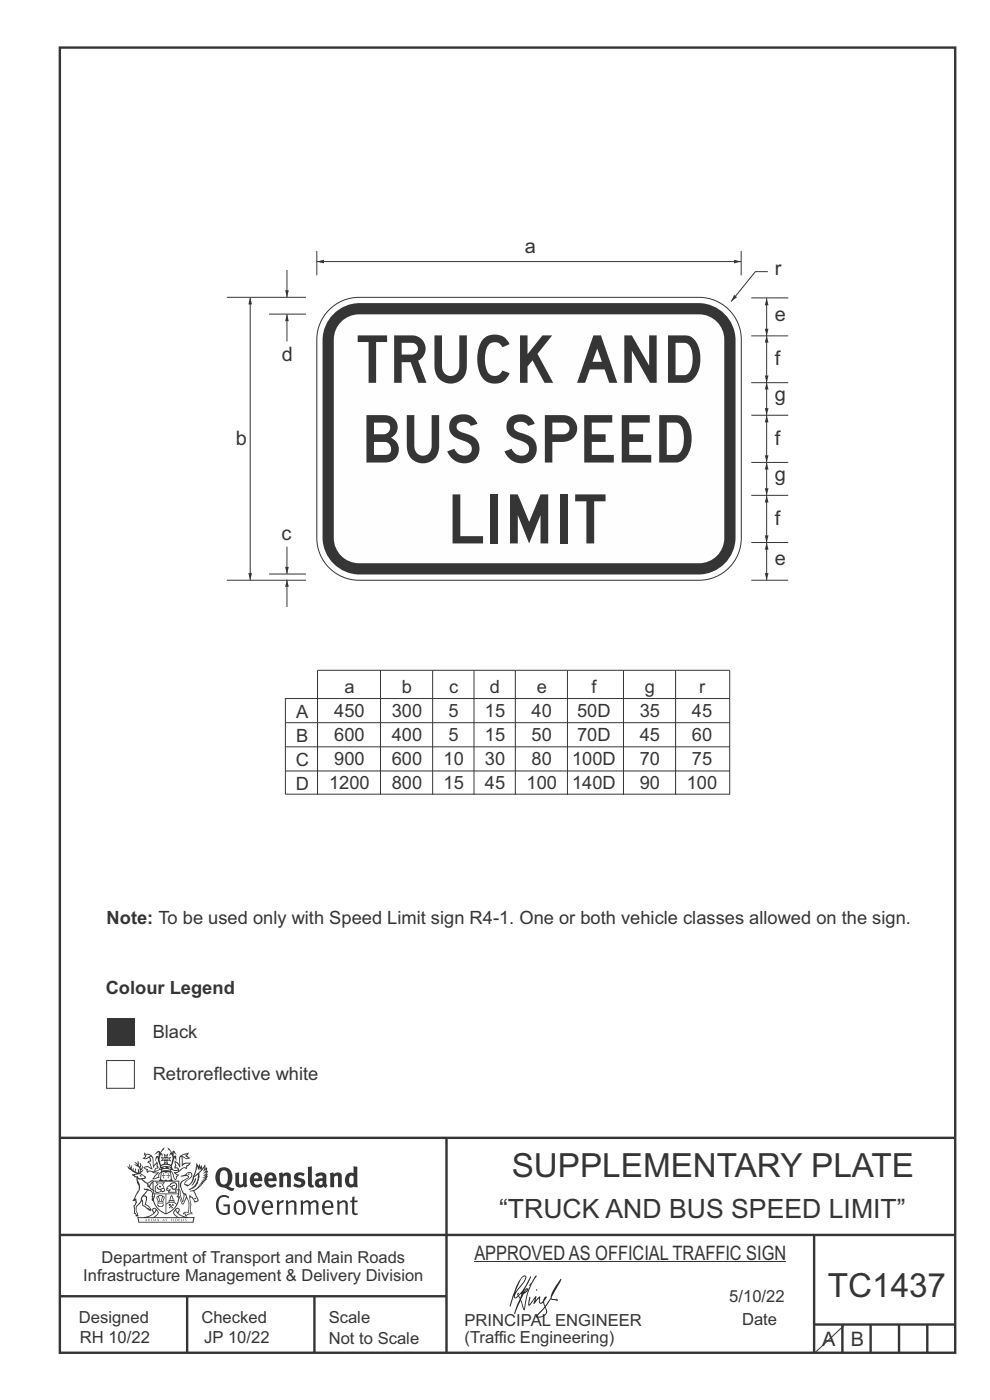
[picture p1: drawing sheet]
<svg xmlns="http://www.w3.org/2000/svg" width="210mm" height="297mm" viewBox="0 0 210 297" stroke-linecap="round" stroke-linejoin="round" font-family="sans-serif">
<path d="M12.7 10.1h189.9v276.9h-189.9zM12.7 262h190M12.7 275h82M39.7 275v12M66.7 275v12M172.7 262v25M172.7 281h30M178.7 281v6M184.7 281v6M190.7 281v6M196.7 281v6" fill="none" stroke="#373435" stroke-width=".51"/>
<path d="M22.6 216h5.9v5.9h-5.9z" fill-rule="evenodd" fill="#373435"/>
<path d="M22.6 225h5.9v5.9h-5.9z" fill-rule="evenodd" fill="#fefefe" stroke="#373435" stroke-width=".21"/>
<g fill="#373435">
<path d="M47 248.4a2.55 2.55 0 0 0 0 2.7l.3 .2a.81 .81 0 0 0 1-1v-.5a1.04 1.04 0 0 0-1.1-1.5zM46.3 248.1a1.82 1.82 0 0 1 2.1-.2 1.82 1.82 0 0 1 .9 1.8 2.29 2.29 0 0 1-.8 2l.7 .3h.5l-.2 .6a2.87 2.87 0 0 1-2-.7 2.12 2.12 0 0 1-1.7-3.1z" fill-rule="evenodd"/>
<path d="M49.9 248.9l.8-.2v2a.46 .46 0 0 0 .3 .6 .46 .46 0 0 0 .6-.3v-2.1l.7-.2v2.4l.2 .5-.5 .3-.3-.3a1.02 1.02 0 0 1-1.2 .3 1.02 1.02 0 0 1-.6-1.1z" fill-rule="evenodd"/>
<path d="M54 249.5l-.1 .5h.9a.49 .49 0 0 0-.2-.6 .49 .49 0 0 0-.6 .1zM53.4 249.1a1.34 1.34 0 0 1 1.6-.2 1.34 1.34 0 0 1 .6 1.5v.2h-1.7a.77 .77 0 0 0 .5 .8 .77 .77 0 0 0 .9-.4l.3 .5a1.59 1.59 0 0 1-2 .2 1.59 1.59 0 0 1-.5-2.1z" fill-rule="evenodd"/>
<path d="M57 249.5l-.1 .5h1a.49 .49 0 0 0-.2-.6 .49 .49 0 0 0-.7 .1zM56.4 249.1a1.34 1.34 0 0 1 1.6-.2 1.34 1.34 0 0 1 .7 1.5v.2h-1.8a.77 .77 0 0 0 .5 .8 .77 .77 0 0 0 .9-.4l.4 .5a1.59 1.59 0 0 1-2.1 .2 1.59 1.59 0 0 1-.5-2.1z" fill-rule="evenodd"/>
<path d="M59.2 248.9l.7-.2 .1 .4a.95 .95 0 0 1 1-.3 .95 .95 0 0 1 .7 .8v2.3h-.8v-2.3a.46 .46 0 0 0-.8 .1v2.2h-.8z" fill-rule="evenodd"/>
<path d="M62.6 249.1a1.75 1.75 0 0 1 2-.1l-.2 .5-.6-.2a.43 .43 0 0 0-.6 .3l.4 .3a1.04 1.04 0 0 1 1.2 1.1 1.04 1.04 0 0 1-1.4 1l-1.2-.4 .3-.6 1 .4 .4-.4a.88 .88 0 0 0-1-.5l-.4-.2-.1-.4z" fill-rule="evenodd"/>
<path d="M65.3 247.6l.8-.2 .1 3.8 .3 .2 .1 .4a.88 .88 0 0 1-1 0 .88 .88 0 0 1-.3-1z" fill-rule="evenodd"/>
<path d="M67.8 250.6a.43 .43 0 0 0-.1 .7 .43 .43 0 0 0 .7-.1v-.7zM66.8 249.1a1.7 1.7 0 0 1 2.4 .1v1.9l.3 .4-.4 .5-.5-.4a1.03 1.03 0 0 1-1.7-.1 1.03 1.03 0 0 1 .8-1.5h.7v-.4a.8 .8 0 0 0-1.2 .1z" fill-rule="evenodd"/>
<path d="M70 248.9l.7-.2 .1 .4a.95 .95 0 0 1 1-.3 .95 .95 0 0 1 .7 .8v2.3h-.8v-2.3a.46 .46 0 0 0-.8 .1v2.2h-.8z" fill-rule="evenodd"/>
<path d="M74.3 249.5a1.48 1.48 0 0 0 0 1.7h.5l.2-.1v-1.5l-.3-.2zM75 247.4l.8 .1 .1 4.4h-.7l-.1-.2a1.26 1.26 0 0 1-1.4 0 1.26 1.26 0 0 1-.5-1.3 1.29 1.29 0 0 1 .4-1.4 1.29 1.29 0 0 1 1.4-.1z" fill-rule="evenodd"/>
<path d="M46.4 253.9a1.72 1.72 0 0 1 2.3 0l-.3 .3a1.24 1.24 0 0 0-1.4-.2 1.24 1.24 0 0 0-.6 1.4 1.49 1.49 0 0 0 1.2 1.9l.7-.1v-1.3h-.8l-.1-.4h1.3v1.9a1.93 1.93 0 0 1-2.2 0 1.93 1.93 0 0 1-.7-2.2l.2-.8z" fill-rule="evenodd"/>
<path d="M50.4 255.1a1.65 1.65 0 0 0 .2 2.2 .99 .99 0 0 0 1-1.4 .78 .78 0 0 0-.4-.8 .78 .78 0 0 0-.8 0zM50 254.9a1.33 1.33 0 0 1 1.6-.1 1.33 1.33 0 0 1 .5 1.4 1.31 1.31 0 0 1-1.3 1.6 1.31 1.31 0 0 1-1.2-1.6v-.6z" fill-rule="evenodd"/>
<path d="M52.5 254.7l.4-.1 .9 2.6 .8-2.5h.5l-1.1 3h-.5z" fill-rule="evenodd"/>
<path d="M56.3 255.2l-.2 .7h1.3a.7 .7 0 0 0-.3-.8 .7 .7 0 0 0-.8 .1zM55.9 255a1.22 1.22 0 0 1 1.5-.2 1.22 1.22 0 0 1 .5 1.5h-1.8a.93 .93 0 0 0 .5 1 .93 .93 0 0 0 1.1-.2l.2 .3a1.43 1.43 0 0 1-1.8 .1 1.43 1.43 0 0 1-.6-1.7z" fill-rule="evenodd"/>
<path d="M58.7 254.7l.4-.1 .1 .5 .4-.4 .6-.1-.2 .5a.66 .66 0 0 0-.8 .7v1.9h-.4z" fill-rule="evenodd"/>
<path d="M60.6 254.7l.4-.1 .1 .5a.94 .94 0 0 1 1-.5 .94 .94 0 0 1 .8 .8v2.3h-.5l-.1-2.5a.81 .81 0 0 0-1.2 .3v2.2h-.4z" fill-rule="evenodd"/>
<path d="M63.7 254.7l.5-.1 .1 .5 .4-.3a.78 .78 0 0 1 1.1 .3 .9 .9 0 0 1 1-.5 .9 .9 0 0 1 .8 .8v2.3h-.5l-.1-2.5a.67 .67 0 0 0-1.1 .3v2.2h-.5v-2.4l-.4-.3-.7 .4v2.3h-.5z" fill-rule="evenodd"/>
<path d="M69 255.2l-.1 .7h1.3a.7 .7 0 0 0-.3-.8 .7 .7 0 0 0-.9 .1zM68.7 255a1.22 1.22 0 0 1 1.5-.2 1.22 1.22 0 0 1 .5 1.5h-1.8a.93 .93 0 0 0 .4 1 .93 .93 0 0 0 1.2-.2l.1 .3a1.44 1.44 0 0 1-1.7 .1 1.44 1.44 0 0 1-.6-1.7z" fill-rule="evenodd"/>
<path d="M71.4 254.7l.5-.1 .1 .5a.94 .94 0 0 1 1-.5 .94 .94 0 0 1 .8 .8v2.3h-.5l-.1-2.5a.81 .81 0 0 0-1.2 .3v2.2h-.4z" fill-rule="evenodd"/>
<path d="M74.7 253.9l.5-.1v.9h.7l-.1 .3h-.6v2.2l.1 .2h.5l.1 .3a.75 .75 0 0 1-1.2-.6v-2.1h-.4v-.3h.4z" fill-rule="evenodd"/>
<path d="M30.8 244.9l1.1 .3-.9 .5h-.4l.6-.5zM31.8 245.4h.2a2.44 2.44 0 0 1 .4 1.9l.1 .5 .7-1-.1 .6 .3 .3a.57 .57 0 0 0-.6 .7l-1-.1-.5 .2 .2-.5-.8-.3 .7-.1 .9 .5 .1-.1-.6-1.3-.2-.2h.5zM30.7 244.4l-.1 .5 .2 .4-.6 .4a1.04 1.04 0 0 0 1.4-.1l.2 .6-.3 .1-.2 .4a.94 .94 0 0 1 .8 1.1l-.2-.1a1.16 1.16 0 0 0-1.5-.1l.3 .4 .4 .2 .1 .5 .2 .1 .1-.2a.94 .94 0 0 1 1.1 .2l.8 .1-1.2 1.2a1.13 1.13 0 0 0 1.2-.2l.4-.1-.1-.4 .5-.8a.83 .83 0 0 0-.6 1.1l-.3-.1-.7 .4 1.1-1.4-.5 .1-.5-.1 1.3-.5-.1-.1-.9 .4v-.3l.2-.2 .3 .1 .1-.3-.2-.4v-.6l-.1-.4-.7 1v-.7a1.42 1.42 0 0 0-1.6-1.8z" fill-rule="evenodd"/>
<path d="M38.5 245.2l.5-.2 .7-.1-.6 .3 .8 .5h-.3zM38.3 245.5l.2-.1 .1 2a1.69 1.69 0 0 1 1.6-.6l-.8 .5 .1 .5a1.1 1.1 0 0 0-1.5 .6l-.1-.5-.2-.2h-.5l.3-.4-.3-.7a1.42 1.42 0 0 1 .8 1.1l.2-.1zM37.1 246.2l.1 1-.2 .3 .1 .4h.5l.1 .2a.96 .96 0 0 1-1.1-.1l-.1 .1a1.06 1.06 0 0 0 1.3 .2v.1a.72 .72 0 0 1-1 .2l.3 .5 .6 .2-.4 .2-.1 .6-.2-.3-.4-1.1-.4-.4 .4 .9a1.54 1.54 0 0 0 .7 1.2l.2-.3a.58 .58 0 0 1 .4-.8l.2-.1h-.3l-.5-.3 .9-.5a.93 .93 0 0 1 1.2-.5v.2l.2-.2 .1-.5a.99 .99 0 0 0 .7-.8l-1.3 .1-.3 .2-.1-1.4 .9 .4 .9-.3h-.4l-.5-.4 .4-.7-.6 .2a1.46 1.46 0 0 0-1.4 2.1v.4l-.2-.4z" fill-rule="evenodd"/>
<path d="M35.6 248.9l.2 .1-.1 .3 .4 .1h-.4v.6l-.1-.6h-.3l.3-.1z" fill-rule="evenodd"/>
<path d="M34.6 248.9l.2 .1v.3l.3 .1h-.3l-.1 .6v-.6h-.4l.4-.1z" fill-rule="evenodd"/>
<path d="M34.3 248.8a.57 .57 0 0 1 .9 .2 .57 .57 0 0 1 .9-.2l.2 1.4h-.2a.57 .57 0 0 1-.9 0 .69 .69 0 0 1-1.1 0zM34.2 248.1l-.3 2.1-.2 .4h3l-.2-.4-.3-2.1h-.2v.2l-.8-.1-.8 .1v-.2z" fill-rule="evenodd"/>
<path d="M34.2 252.4a.3 .3 0 0 0 .6 0 .3 .3 0 0 0-.6 0zM33.3 250.9l.3 .3-.3 .4a.79 .79 0 0 0 0 1.3l.8-.2-.1-.3a.55 .55 0 0 1-.7-.6l.1-.1 .2 .3 .3 .2 .8-.2-.4-.7 .4-.4-.7 .2zM33 250.7l1.1 .2 .9-.2-.4 .6 .4 1.2a.56 .56 0 0 1-.8 .3l-.2 .1a.73 .73 0 0 1-.9 .1 .73 .73 0 0 1-.3-1v-.4l.6-.4z" fill-rule="evenodd"/>
<path d="M35.6 251.8l.7-.4a.58 .58 0 0 1 1-.1 .58 .58 0 0 1-.4 .9l-.3-.3a.43 .43 0 0 1 .6-.4 .57 .57 0 0 0-.8 .2l-.2-.1-.3 .1 .4 .2a.55 .55 0 0 0 .9 .4v.5h-1.3l.3-.4-.1-.1-.6 .1 .2-.3-.2-.1zM35.4 251.8l-.1 .2a.39 .39 0 0 0 .2 .6h.3l-.2 .4h1.9l-.1-.8a.86 .86 0 0 0-.1-1.3 .86 .86 0 0 0-1.3 .4z" fill-rule="evenodd"/>
<path d="M36 254.8h.8v.2h-.8zM36.4 253.8l.2 .8h-.4zM36.4 253.5l-.3 .5-.1 .6h-.2v.4l-.7 .4 .2 .1a1.48 1.48 0 0 1 2.1 .2l.2-.1-.6-.5v-.5h-.2l-.1-.6z" fill-rule="evenodd"/>
<path d="M35.8 255.4l.4 .1 .1 .3 .3-.2-.2-.2a.38 .38 0 0 1 .5 .5l-.2-.2-.3 .2 .3 .2-.3 .3-.1-.4-.4 .4-.1-.2 .4-.3-.1-.1-.2 .1z" fill-rule="evenodd"/>
<path d="M34.5 254h.2v.2l-.2 .6h-.2zM33.6 255.3h.9v.2a.55 .55 0 0 1-.8 .4v-.2l-.2-.1zM33.4 254h.2l.2 .8h-.2zM33.6 255l.8-.1 .1 .2h-.8zM33.8 253.7h.5l-.2 1.1h-.1zM33.3 253.8l-.1 .3 .3 1.1a.48 .48 0 0 0-.1 .6 .48 .48 0 0 0 .5 .2h.5a.49 .49 0 0 0 .2-.8l.3-1.1-.1-.3a1.42 1.42 0 0 0-1.5 0z" fill-rule="evenodd"/>
<path d="M33.7 251.5l.4 .1 .1 .3h-.3z" fill-rule="evenodd"/>
<path d="M41.3 250.1l.3-.2-.2 .8-.6 .8h-.2l.5-.7z" fill-rule="evenodd"/>
<path d="M39.7 249l.3-.2 .5 .2a.88 .88 0 0 1-.6 1.1 1.22 1.22 0 0 0-.8 1.3l.5 .2a.72 .72 0 0 0 .9-.4l.5-.8 .2-.6 .8-.6v.2a2.85 2.85 0 0 1-2 2.9l.1 .1a2.13 2.13 0 0 0 1.9-1.5v-.3a2.01 2.01 0 0 0 .3-1.7l1.1-1.3-.4 1 .7-.5-.7 1 .8-.4-.8 .8 .7-.2-.9 .6 .8-.1-.8 .4h.7l-.8 .3 .3 .2h-.4l.2 .3h-.4l.2 .3h-.4l.1 .2h-.1a2.16 2.16 0 0 1-2 1.1l.1 .2 .4-.1a.76 .76 0 0 1 .7 .8l.5 1.2-.6 .2a1.45 1.45 0 0 0-1.1-1.3l.2 1.8-.1 1.8 .4 .3a1.07 1.07 0 0 0-1.2 .4v-.3l-.5-.2a.87 .87 0 0 1 1.1-.1v-.7a4.4 4.4 0 0 0-.6-3.1l-.1-.3h-.2a2.16 2.16 0 0 1-.7-2.2l.3-.4 1.2-.7a.55 .55 0 0 0-.4-.8zM37.8 252.4a.76 .76 0 0 1 .3 1.1l.6 1.6 .4-1.7 .2 .1a.61 .61 0 0 1-.1 .9l-.3 .8-.2 .1-.7-1.6-.3 .1a1.18 1.18 0 0 0 .1-1.4zM41.8 247.5l.2 .7 .3-.5v.6l.4-.5a1.9 1.9 0 0 1-1.2 1.4l-.3 .3zM38.2 249.6l1.4-.2 .2 .2v.3l-.5 .2a1.26 1.26 0 0 0-.9 1.9l.2 .7a1.84 1.84 0 0 1 .1 2.1l-.4-1.4a.96 .96 0 0 0-.4-1.2l-.4 .2a.78 .78 0 0 1 0 1.3l.1 .3h.4l.4 1.1a.38 .38 0 0 0 .2 .4 .38 .38 0 0 0 .4-.1l.6-1.2a2.94 2.94 0 0 1 .4 2.5l-.1 .4h-.8l-.3 .4v.2l.4-.1 .1 .4 .2 .1a1.02 1.02 0 0 1 1.3-.5v-.4l-.3-.1 .1-1.8-.3-1.3h.1a1.14 1.14 0 0 1 .8 1 .63 .63 0 0 0 .8-.2 .63 .63 0 0 0-.2-.9l-.6-1.2 .9-.6 .2-.4h.3l-.1-.2h.4l-.1-.3h.3l-.1-.3 .5-.1-.2-.2 .6-.4v-.2h-.2l.4-.5h-.3l.3-.5-.4 .1 .4-.5v-.3l-.3 .2 .2-.7-.1-.2-.4 .3v-.8l-.6 .8-.2-.8-.2 .5-.3-.7-.1 .6-.5-.8-.1 1.4-.6 1.8a1.81 1.81 0 0 1-1 1.5l-.6-.2a1.75 1.75 0 0 1 1.1-1.2 .75 .75 0 0 0 .1-1.3 .75 .75 0 0 0-1.2 .4z" fill-rule="evenodd"/>
<path d="M41.2 254.1h.3l.2 .2-.4 .1z" fill-rule="evenodd"/>
<path d="M29.4 258.4h11.6l-.1 .8h-11.4zM31.3 258.2l.5-.1a2.48 2.48 0 0 0 1.4-1.3l.3 .5-.5 .6-.5 .3zM32.5 256.6l.3-.2 .2 .1-.3 .7zM37.2 256.8a2.65 2.65 0 0 0 1.8 1.4h-1.1l-.5-.3-.5-.6zM37.4 256.5l.2-.1 .3 .2-.3 .6zM29.2 258.2l.1 1.2h11.8l.2-1.1-.2-.1a4.1 4.1 0 0 1-3.3-.9l.3-.4-.1-.6a1.06 1.06 0 0 0-1.3 1l.2 .4 .6 .5h-4.7l.3-.1a.84 .84 0 0 0 .6-.8 .84 .84 0 0 0-.5-.8l-.3-.2h-.5l-.1 .6 .3 .4a4.2 4.2 0 0 1-3.4 .9z" fill-rule="evenodd"/>
<path d="M31 258.7l.1 .2h-.2zM31 258.5l-.3 .6 .4-.2 .2 .2z" fill-rule="evenodd"/>
<path d="M31.3 258.6h.3v.4a.25 .25 0 0 0 .2-.1 .25 .25 0 0 0-.1-.3h.1a.29 .29 0 0 1 0 .4 .29 .29 0 0 1-.4 0 .29 .29 0 0 1 0-.4z" fill-rule="evenodd"/>
<path d="M32.2 258.6a.22 .22 0 0 1 .3 .2 .22 .22 0 0 1-.3 .2zM32 258.6l.1 .4a.33 .33 0 0 0 .4 0 .33 .33 0 0 0 0-.4 .33 .33 0 0 0-.5 0z" fill-rule="evenodd"/>
<path d="M32.9 258.7l.1 .2h-.2zM32.9 258.5l-.2 .6 .3-.2 .2 .2z" fill-rule="evenodd"/>
<path d="M33.3 258.6h.2l.1 .1 .2-.1-.2 .2 .2 .3-.3-.3-.1 .3h-.1l.2-.3z" fill-rule="evenodd"/>
<path d="M34.7 258.7l.1 .2h-.2zM34.7 258.5l-.3 .6 .4-.2 .2 .2z" fill-rule="evenodd"/>
<path d="M35 258.5h.5l-.2 .1v.5h-.2l.1-.5z" fill-rule="evenodd"/>
<path d="M36.2 258.6l.3-.1-.1 .1v.2h.1h-.1v.3h-.2z" fill-rule="evenodd"/>
<path d="M36.7 258.6h.2v.5h-.2z" fill-rule="evenodd"/>
<path d="M37.3 258.6a.22 .22 0 0 1 .3 .2 .22 .22 0 0 1-.3 .2zM37.1 258.6v.4a.33 .33 0 0 0 .5 0 .33 .33 0 0 0 0-.4 .33 .33 0 0 0-.5 0z" fill-rule="evenodd"/>
<path d="M37.8 258.6l.4-.1-.2 .1v.2h.1h-.1v.2l.2 .1h-.4z" fill-rule="evenodd"/>
<path d="M38.4 258.6h.2l-.1 .4 .2 .1h-.3z" fill-rule="evenodd"/>
<path d="M38.9 258.6h.2v.5h-.2z" fill-rule="evenodd"/>
<path d="M39.3 258.6h.2h-.1l.2 .3-.2 .2-.1-.1v-.1l.2 .1z" fill-rule="evenodd"/>
<path d="M34.2 247.4a1.51 1.51 0 0 1 2 .2 2.67 2.67 0 0 0-2.1 0zM35.7 247.6l.4 .1 .1 .3-.4-.1zM34.6 247.6h.5l.1 .2h-.4zM34 247.8l.3 .2h-.3zM34.9 246.9l.3-.2 .3 .2zM34.9 245.6l.2 .1v.3h-.2zM35 245.1l.2 .2 .2-.2-.1 .3h-.2zM35.1 246.3h.2l.1 .4-.2-.2-.2 .2zM35.3 245.7l.2-.1v.4h-.2zM34.4 245.7h.3l.1 .3-.4 .1 .2-.2zM35.7 245.7h.3l-.2 .2 .2 .2-.4-.1zM32.7 244.9l1-.5-.1 1-.2-.2-.3 .2-.3 1.1 .5-1 .3 .9a1.84 1.84 0 0 1 .2 1.7l.4 .1a2.48 2.48 0 0 1 2.2 0l.2-.2-.2-.7 .7-1.8 .4 .7-.2-1-.2-.1-.2 .3v-.9l.6 .4-.6-.8-.3 .1-.1 .4-.5-.9-.5-.3 .2 .5 .6 .5-.5 .8 .4-.4a2.06 2.06 0 0 1 0 2.3l-.5-.2-.2-.6 .1-.1 .8 .2-.4-.5 .4-.5-.7 .2-.2-.2 .2-.7-.5 .4-.5-.4 .2 .7-.2 .2-.7-.2 .4 .5-.4 .5 .8-.2 .1 .1-.2 .6-.5 .2a2.02 2.02 0 0 1 0-2.2l.3 .5-.1-.7-.3-.1 .8-1.2-.4 .3-.5 .8-.2-.3a.8 .8 0 0 0-.8 .5z" fill-rule="evenodd"/>
<path d="M29.2 250.1l.3 .1a.61 .61 0 0 1 .8 .4l.3 .2a.8 .8 0 0 1 .6 1l.4 .1 .5 .5a1 1 0 0 1 .5 1.1l-.1 .7v-.5h-.1a.96 .96 0 0 0-.8-1.3l-.2-.2h-.7l-.1-.1-.1 .1 .1 .3h.6l-1.2 1.3-.2 1-.4 .6a1.33 1.33 0 0 0-.5 1.8l.2 .5a1.26 1.26 0 0 1-.5-1.5l-.1-.3a1.56 1.56 0 0 0 .4-1.7l-.3 .2 .2-.5a3.2 3.2 0 0 0 .7-3zM30.4 253.9h.4a2.06 2.06 0 0 1-.1 1.6l.7 .5 .4 .4-.6-.1-.8-.6-.1-.9a.51 .51 0 0 1 .1-.9zM28.6 249.3a1.52 1.52 0 0 1 2.1 .5l-1.1 .2-.2-.1-.1-.4h-.5zM27.5 247v.8l-.3-.4h-.1a3.1 3.1 0 0 0 1.9 1.6l-1 .1 .5 .6 .5 .1 .1 1.1a1.84 1.84 0 0 1-.3 2.5l-.4 .9-.3 .4 .2 .1 .4-.1 .1 .4-.2 .5-.3 .2 .1 1.7h.2l.3 .5 .1 .1 .4-.1-.1-.5a1.3 1.3 0 0 1-.1-1.7l.9-1 .1 1.1 .6 .2 .5 .5 .1-.1 .2 .3h.5a1.85 1.85 0 0 0-1.2-1.4l.1-.3a1.39 1.39 0 0 0 0-1.4l-.5-.1 .5-.5a.66 .66 0 0 1 .9-.4 .66 .66 0 0 1 .3 .9l-.1 .4 .2-.1v.2l-.1 .3 .2 .5 .1-.3a2.24 2.24 0 0 0 .1-2.2 .73 .73 0 0 1-.7-.7 .73 .73 0 0 1 .6-.7v-.2a.94 .94 0 0 0-.9 .8 .48 .48 0 0 1-.1-.6 .48 .48 0 0 1 .5-.2l.5-.3a.51 .51 0 0 0-.8 .2l-.5 .2-1-.8h.6l.2-.5-1.2-.7 .5-.5v-.3l-.5 .4 .1-.2a.69 .69 0 0 0 .2-1v.4l-.2 .3v-1.1l-.3-.2 .1 .6-.1 .2-.4-1.3v.7l-.6-.4 .5 .7-.6-.2 .3 .3a1 1 0 0 1 .7 1.4l-.2-.8v.9l-.5-.2v-.8l-.2 .7-.2-.1-.1-.6-.2 .4-.2-.2 .1-.7-.2 .5z" fill-rule="evenodd"/>
<path d="M29.6 249.4l.2-.1 .3 .2z" fill-rule="evenodd"/>
<path d="M32.4 250.5h5.6v2l-.2-.1v-1.7h-5.2v2.5h5.2v-.8l.1 .2-.1 1.1v-.3h-2.5v4a4.1 4.1 0 0 0 2.6-3.6l.1-.1a4 4 0 0 1-2.8 3.9 4.2 4.2 0 0 1-2.8-4.7l.1 1.2 .1-.1a3.8 3.8 0 0 0 2.5 3.4v-4h-2.5l-.2-.9z" fill-rule="evenodd"/>
<circle cx="40" cy="249.1" r=".17"/>
</g>
<path d="M100.6 267.7h66.2" fill="none" stroke="#373435" stroke-width=".21"/>
<g fill="#252726">
<path d="M111.6 273.7l.2-.2-.5 .7zM110.4 274.5l.3 .1-.3 .7-.3-.4zM110.9 270.9l.5-.1a9.3 9.3 0 0 1-2 3.2l-.1 .2 1-2.5zM110.6 271a14.7 14.7 0 0 0-2.2 4.9l-.3 1.2 .1 .1 .8-2.4a.42 .42 0 0 0 .2 .7 .42 .42 0 0 0 .6-.3l.2-.2 .2 .6-1.1 3.1h.2l1.1-2.8 .6 1.9 .2 .2 .2-.5a13.5 13.5 0 0 1 2-6.2l.5-.5-.2-.2-1.6 2.1 .4-.1a14.9 14.9 0 0 0-1.3 5.1l-.4-1.2a1.39 1.39 0 0 1 .2-1.8l.1-.2a.92 .92 0 0 0 .8-1.2 .75 .75 0 0 0-.7 .7l-.2 .2 1.6-3.4h-.1l-.4 .7a10.5 10.5 0 0 1-2.2 3.2l.2-.4a.32 .32 0 0 0-.4 .2 .32 .32 0 0 0 .1 .4l-.5 .4a3.2 3.2 0 0 1 1.1-2.3l.5-.6a2.49 2.49 0 0 0 .7-1.6l-.3-.2z" fill-rule="evenodd"/>
<path d="M115.6 277.5a1.15 1.15 0 0 1 .1 1.3 1.15 1.15 0 0 1-1.2 .5h-.5zM112.3 275.1l-.3 1.7 .3 .2 1.2-1.5-.3 1.1 1.1-1.2a.94 .94 0 0 0 .4 1.2l.5-.3 .3 .9-1.2 1.3a.98 .98 0 0 0-.5 1 1.9 1.9 0 0 0 2.3-1.3l-.1-.3a1.02 1.02 0 0 1 .3-1.4l.5-.9 1.5 .3-.2-.5v.3l-1.1-.2v-.2l2-3.6 .1-.3-.1-.1-1.8 2.7a6.6 6.6 0 0 1-1.5 3l-.2-.2a1.01 1.01 0 0 1 .4-1.4l.1-.2-.3-.2-.3 .5-.2 .5-.5 .4-.2-.4 .1-.9-.2-.1-.8 .9 .2-.9h-.1l-1.4 1.7 .2-1.4v-.1z" fill-rule="evenodd"/>
<path d="M113.7 273.5l.3 .3h-.3z" fill-rule="evenodd"/>
</g>
<path d="M12.7 241.4h190M94.7 241.4v45.8" fill="none" stroke="#373435" stroke-width=".51"/>
<path d="M159.4 71.3h7.8M159.4 63.2h7.8M159.4 98.1h7.8M159.4 88.1h7.8M159.4 81.2h7.8M159.4 115.1h7.8M159.4 105.1h7.8" fill="none" stroke="#373435" stroke-width=".21"/>
<path d="M69.8 65.7a8.9 8.9 0 0 1 6.3-2.6h72.2a9 9 0 0 1 8.9 8.9v42.2a9 9 0 0 1-8.9 8.9h-72.2a9 9 0 0 1-8.9-8.9v-42.2a8.9 8.9 0 0 1 2.6-6.3z" fill-rule="evenodd" fill="#fefefe" stroke="#373435" stroke-width=".21"/>
<path d="M70.7 66.6a7.9 7.9 0 0 1 5.6-2.3h71.8a7.9 7.9 0 0 1 7.9 7.9v41.8a7.9 7.9 0 0 1-7.9 7.9h-71.8a7.9 7.9 0 0 1-7.9-7.9v-41.8a7.9 7.9 0 0 1 2.3-5.6z" fill-rule="evenodd" fill="#373435"/>
<path d="M72.4 68.3a5.3 5.3 0 0 1 3.7-1.6h72.2a5.4 5.4 0 0 1 5.3 5.3v42.2a5.4 5.4 0 0 1-5.3 5.3h-72.2a5.4 5.4 0 0 1-5.3-5.3v-42.2a5.3 5.3 0 0 1 1.6-3.7z" fill-rule="evenodd" fill="#fefefe"/>
<path d="M162.6 115.1v8" fill="none" stroke="#373435" stroke-width=".21"/>
<g fill="#373435">
<path d="M162.6 115.1l.4 1.5h-.8z"/>
<path d="M162.2 121.6h.8l-.4 1.5z"/>
</g>
<path d="M162.6 63.3v8" fill="none" stroke="#373435" stroke-width=".21"/>
<g fill="#373435">
<path d="M162.6 63.3l.4 1.5h-.8z"/>
<path d="M162.2 69.7h.8l-.4 1.6z"/>
</g>
<path d="M162.6 105.1v10" fill="none" stroke="#373435" stroke-width=".21"/>
<g fill="#373435">
<path d="M162.6 105.1l.4 1.5h-.8z"/>
<path d="M162.2 113.6h.8l-.4 1.5z"/>
</g>
<path d="M162.6 88.1v10" fill="none" stroke="#373435" stroke-width=".21"/>
<g fill="#373435">
<path d="M162.6 88.1l.4 1.5h-.8z"/>
<path d="M162.2 96.6h.8l-.4 1.5z"/>
</g>
<path d="M162.6 71.2v10" fill="none" stroke="#373435" stroke-width=".21"/>
<g fill="#373435">
<path d="M162.6 71.2l.4 1.5h-.8z"/>
<path d="M162.2 79.7h.8l-.4 1.5z"/>
</g>
<path d="M162.6 98.1v7" fill="none" stroke="#373435" stroke-width=".21"/>
<g fill="#373435">
<path d="M162.6 98.1l.4 1.5h-.8z"/>
<path d="M162.2 103.6h.8l-.4 1.5z"/>
</g>
<path d="M162.6 81.1v7" fill="none" stroke="#373435" stroke-width=".21"/>
<g fill="#373435">
<path d="M162.6 81.1l.4 1.5h-.8z"/>
<path d="M162.2 86.6h.8l-.4 1.5z"/>
</g>
<path d="M67.2 55.5h90M157.2 53.3v5.1" fill="none" stroke="#373435" stroke-width=".21"/>
<g fill="#373435">
<path d="M67.2 55.5l1.5-.4v.8z"/>
<path d="M155.7 55.1l1.5 .4-1.5 .4z"/>
</g>
<path d="M162.9 57.6h-2.7l-5.1 6.4" fill="none" stroke="#373435" stroke-width=".21"/>
<path d="M155.7 62.6l.6 .5-1.2 .9z" fill="#373435"/>
<path d="M67.2 53.3v5.1M60.9 123v5.8M159.4 123.1h7.8" fill="none" stroke="#373435" stroke-width=".21"/>
<path d="M60.9 123l.4 1.5h-.8z" fill="#373435"/>
<path d="M48.1 63.1h16.8M57.1 66.6h7.8M60.9 66.6v5.8M48.1 123.1h16.8M57.1 121.8h7.8" fill="none" stroke="#373435" stroke-width=".21"/>
<path d="M60.9 66.6l.4 1.5h-.8z" fill="#373435"/>
<path d="M60.9 57.3v5.8" fill="none" stroke="#373435" stroke-width=".21"/>
<path d="M60.5 61.6h.8l-.4 1.5z" fill="#373435"/>
<path d="M60.9 116v5.8" fill="none" stroke="#373435" stroke-width=".21"/>
<path d="M60.5 120.3h.8l-.4 1.5z" fill="#373435"/>
<path d="M53.1 63.1v60" fill="none" stroke="#373435" stroke-width=".21"/>
<g fill="#373435">
<path d="M53.1 63.1l.4 1.5h-.8z"/>
<path d="M52.7 121.6h.8l-.4 1.5z"/>
</g>
<g fill="none" stroke="#373435" stroke-width=".21">
<path d="M60.5 148.1v20.4h94.3M60.5 158.4h94.3M60.5 148.2h94.3M60.5 153.3h94.3M67.3 142.2h87.5M67.4 142.2v26.4M80.7 142.2v26.4M91.8 142.2v26.4M100.5 142.2v26.4M109.3 142.2v26.4M120.4 142.2v26.4M132.3 142.2v26.4"/>
<path d="M143.3 142.2v26.4M154.8 142.2v26.4M60.5 163.6h94.3M179 281.2l-6.2 5.8"/>
</g>
<text font-size="14.4" fill="#373435" x="94.8" y="115.3">LIMIT</text>
<g font-size="14" fill="#373435">
<text x="75.6" y="81.2">TRUCK AND</text>
<text x="76.5" y="98.1">BUS SPEED</text>
</g>
<g font-size="7.1" fill="#373435">
<text x="108.6" y="249.6">SUPPLEMENTARY PLATE</text>
<text x="175.6" y="275.2">TC1437</text>
</g>
<text font-size="5.6" fill="#373435" x="105.9" y="258.4">“TRUCK AND BUS SPEED LIMIT”</text>
<g font-size="4.2" fill="#373435">
<text x="111.3" y="53.8">a</text>
<text x="164.4" y="58.3">r</text>
<text x="164.4" y="68">e</text>
<text x="59.8" y="76.6">d</text>
<text x="164.4" y="77.5">f</text>
<text x="164.4" y="85">g</text>
<text x="50.1" y="94.4">b</text>
<text x="164.4" y="94.4">f</text>
<text x="164.4" y="102">g</text>
<text x="164.4" y="111.4">f</text>
<text x="59.7" y="114.7">c</text>
<text x="164.4" y="119.9">e</text>
<text x="100.6" y="267.2">APPROVED AS OFFICIAL TRAFFIC SIGN</text>
<text x="174.4" y="285.6">A</text>
<text x="180.5" y="285.6">B</text>
</g>
<g font-size="3.9" fill="#373435">
<text x="73" y="147.1">a</text>
<text x="85.2" y="147.1">b</text>
<text x="95.3" y="147.1">c</text>
<text x="103.9" y="147.1">d</text>
<text x="113.9" y="147.1">e</text>
<text x="125.4" y="147">f</text>
<text x="136.8" y="147.1">g</text>
<text x="148.3" y="147.1">r</text>
<text x="62.8" y="152.3">A</text>
<text x="70.9" y="152.2">450</text>
<text x="83.1" y="152.2">300</text>
<text x="95.2" y="152.2">5</text>
<text x="102.9" y="152.2">15</text>
<text x="112.8" y="152.2">40</text>
<text x="122.4" y="152.1">50D</text>
<text x="135.7" y="152.2">35</text>
<text x="146.8" y="152.2">45</text>
<text x="62.8" y="157.4">B</text>
<text x="70.9" y="157.3">600</text>
<text x="83.1" y="157.3">400</text>
<text x="95.2" y="157.3">5</text>
<text x="102.9" y="157.3">15</text>
<text x="112.8" y="157.3">50</text>
<text x="122.4" y="157.2">70D</text>
<text x="135.7" y="157.3">45</text>
<text x="146.8" y="157.3">60</text>
<text x="62.7" y="162.5">C</text>
<text x="62.7" y="167.6">D</text>
<text x="69.8" y="167.5">1200</text>
<text x="70.9" y="162.4">900</text>
<text x="83.1" y="162.4">600</text>
<text x="83.1" y="167.5">800</text>
<text x="94.1" y="162.4">10</text>
<text x="94.1" y="167.5">15</text>
<text x="102.9" y="162.4">30</text>
<text x="102.9" y="167.5">45</text>
<text x="111.7" y="167.5">100</text>
<text x="112.8" y="162.4">80</text>
<text x="121.3" y="162.3">100D</text>
<text x="121.3" y="167.4">140D</text>
<text x="135.7" y="162.4">70</text>
<text x="135.7" y="167.5">90</text>
<text x="145.7" y="167.5">100</text>
<text x="146.8" y="162.4">75</text>
<text x="22.6" y="196">Note: To be used only with Speed Limit sign R4-1. One or both vehicle classes allowed on the sign.</text>
<text x="22.4" y="210.8">Colour Legend</text>
<text x="32.4" y="220.2">Black</text>
<text x="32.4" y="229.2">Retroreflective white</text>
</g>
<g font-size="3.5" fill="#373435">
<text x="21.6" y="267.9">Department of Transport and Main Roads</text>
<text x="17.7" y="271.8">Infrastructure Management &amp; Delivery Division</text>
<text x="16.7" y="280.6">Designed</text>
<text x="42.7" y="280.6">Checked</text>
<text x="69.7" y="280.6">Scale</text>
<text x="98.5" y="281.3">PRINCIPAL ENGINEER</text>
<text x="154.7" y="276.2">5/10/22</text>
<text x="157.4" y="281.2">Date</text>
<text x="16.9" y="284.8">RH 10/22</text>
<text x="43.3" y="284.9">JP 10/22</text>
<text x="69.7" y="285.2">Not to Scale</text>
<text x="98.5" y="284.8">(Traffic Engineering)</text>
</g>
</svg>
